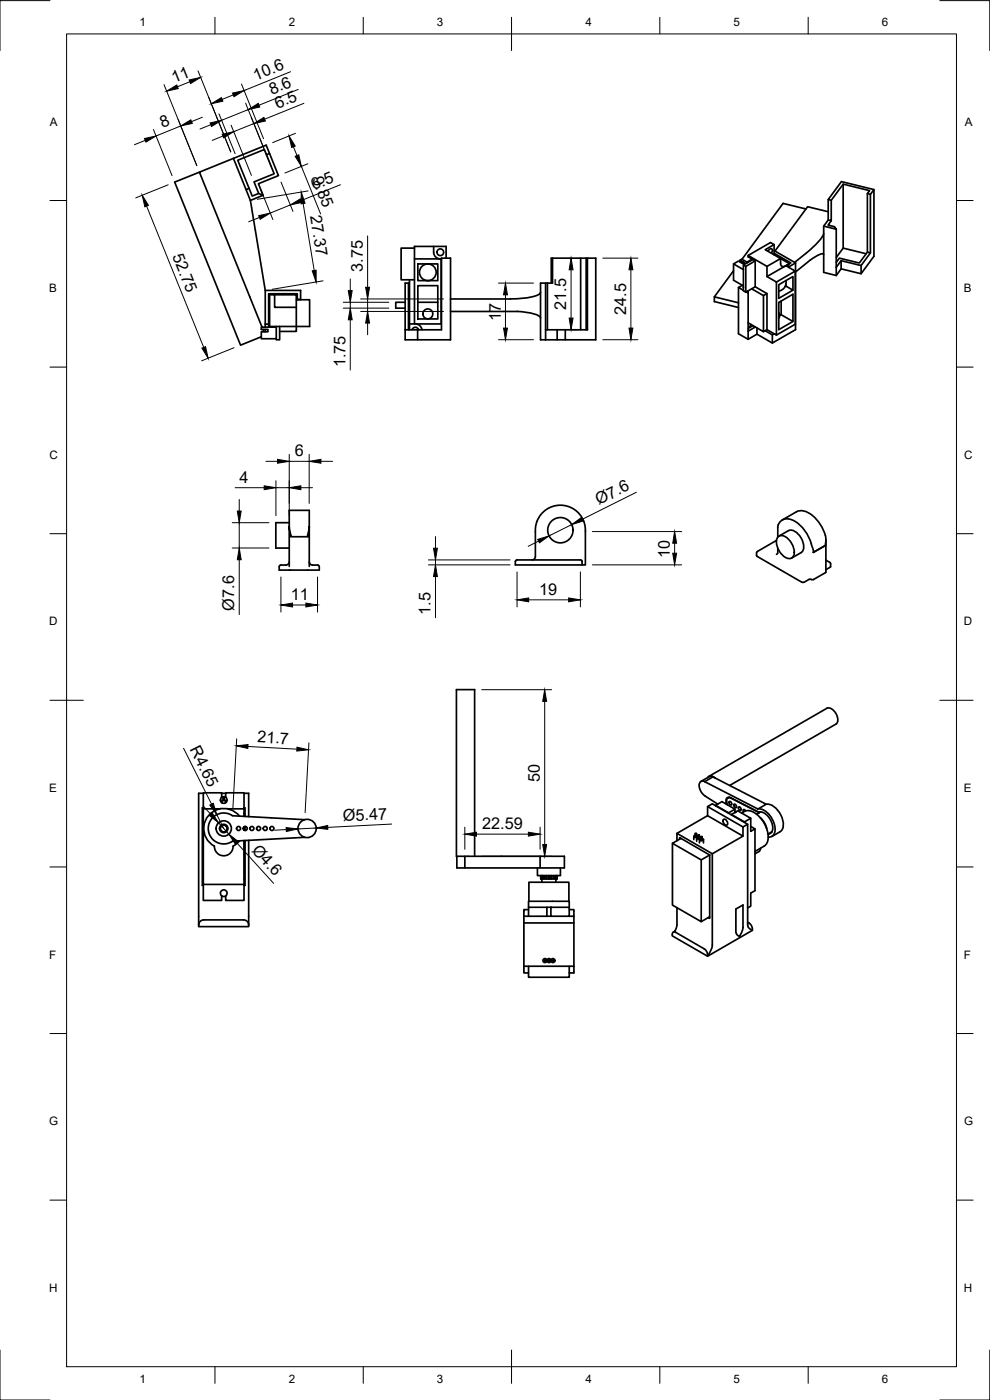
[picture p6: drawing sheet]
<svg xmlns="http://www.w3.org/2000/svg" width="297mm" height="420mm" viewBox="0 0 297 420" stroke-linecap="round" stroke-linejoin="round" font-family="sans-serif">
<!-- layer: Visible -->
<g fill="none" stroke="#000" stroke-width=".51">
<path d="M59.8 51.7l-7.4 3 19.8 48.9 6.2-2.5M70 47.5l-10.2 4.2 18.8 46.5M70 47.5l5.1 12.7M70 47.5l9.9-3.9 1 2.5-1 .3-.6-1.5-8 3.2 3.4 8.4-.9 .4M74.7 56.5l1 2.3 1.9-.7 1.3 .5-3.8 1.6M79.9 46.4l2.4 5.8-6.1 2.4 1.4 3.5M80.9 46.1l2.6 6.6-6 2.4 1.4 3.5M248.5 59.9l.9 .2v6.1l-.9-.2M252.5 54.5l9.7 2.4v20l-3.8 5.2-6-1.4-1.5 2-3.8-1v-13.8l1.4-1.9v-6.1zM253 55.3v19.2M260.2 58.1v17.6l1 .2v-17.6M262.2 56.9l-1 1.4-1-.2 .7-.9-7.9-1.9-3.6 4.8"/>
<path d="M75.1 60.2l4.5 27M124.4 77.7h8.1M124.4 74.5h-4v9.5h2.5M125.4 79.2h6v5h-6zM130.1 74a3.1 3.1 0 0 0 1 3.4l1 .3M132.4 77.7v19.5h-9.5M133.9 77.5v-3.5h-9.5v23.2M165.8 77.5h13v24.5h-15.1M174.2 77.5v21.5M175.9 77.5v21.5M176.3 77.5v21.5h-12.6M220.1 79.2v4.9l3 1.7"/>
<path d="M222.1 78.1l.5-.3 1.7 1M222.2 78.4l-.2 .2M222.4 78.5v.3M223.1 79.5v7.8l.7 .4 2.8-1.6M223.3 79l-1.2-.7v-.2l1.4 .8-.5 .3-1.4-.9-1.5 .9 3 1.7M224.5 76.7l5.6 3.2v3.1l2.9 1.6v16l-2.9-1.7v-10.8l-3.5-2v-7.8l-2.1-1.2v-.4l6.7-3.9 1.1 .6-2.7 1.5 4.6 2.7-4.1 2.3M225.7 77.8l-1.6 .9M225.9 77.9l-2.8 1.6 .7 .4v7.8M226.6 78.3l-2.8 1.6M230.4 75.4l.2-.3a.63 .63 0 0 1 .9-.4 .63 .63 0 0 1 .1 1l-.2 .3M232.3 76l5 2.9-1.2 .7 .7 .4 1.9-1.1M232.3 73.4v3.1"/>
<path d="M232.3 75.2l6.4 3.7M236.1 79.6v.3M238.7 78.9v20l-7 4.1-4.6-2.7-2.6 1.5M241.8 76.1l-3.4 2.7M241.8 62.7l-6.9-1.7-12.3 16.8M247.1 76.4l-.1-.2h-.5l-1.8 .8-6 4.6M247.1 70.1a15.2 15.2 0 0 1-5.3 5.9M248.5 63.5l-6.2-1.5-9.8 13.4M249.4 66.2l-.9 1.4 1.9 .4 .5 .8-3.8-.9M250.9 68.8v13.9M252.4 78.2v2.5M258.4 79.7v2.4"/>
<path d="M259.9 76.2l-6.9-1.7-2.1 2.8M260.2 75.7l-2.4 3.2-6-1.4-.9 1.2M261.2 75.9l-2.8 3.8-6-1.5-1.5 2M78.9 98.9l.3 .7M79.6 97.3v-10.1h10.6v2.7h-1v-1.7h-8.6v9.1M79.6 97.3h1M79.6 97.3v.9M79.6 98.9v.7M80.6 97.3v.9M80.9 98.2v-9.7h1.5v3.7h6.5v7.3h-5M82.4 88.5h6.5v1.5h4v8h-12M82.9 98v4h1v-4"/>
<path d="M82.9 98.2h-4.5v.7h2v.7h-2v2.1h4.5M88.9 90.2v2M89.2 89.9v.1M90.2 89.9v.1M121.6 90.7h-2.9v1.8h2.9M122.6 85v14M122.9 84v15M122.9 85h-1.3v17h13.6v-24.5h-2.7v21.5h-10.9M122.9 84h1.5M124.6 97.2a2 2 0 0 1 2 1.8M125.3 99v3M125.4 85.7h6v10h-6z"/>
<path d="M125.4 90.7h6M125.6 99a1.01 1.01 0 0 0-1-.8 1.01 1.01 0 0 0-1 .8M135.2 93.5h20a12 12 0 0 1 6.9 1.6l.1 .4M162.2 87.7a4.3 4.3 0 0 1-3.7 1.6l-5.4 .4h-17.9M163.7 85v17M164.3 85v14M165.4 85v-7.5h.4v7.5h-3.6v17h1.5M167.2 99v3M169.6 99v3M214.3 89.1l7.3 1.8M220.1 81.3l-5.8 7.8v1.4l7.3 1.8M221.6 86.3v13.9l2.9 1.6"/>
<path d="M222.7 85.6l-1.1 .7 1.5 .8M223.1 86.2v.1M224.5 87.3v.6l-.6-.3M224.5 87.9v13.9M225.3 97.4l-.3 .9M225.5 86.7l3.6 2 1-.6M225.9 97.7l-1.4 .9M226.6 98.1l-2.1 1.3M227.1 98.4v1.9M229.1 88.7v10.8l-4.6-2.6M229.6 99.3l2.1 1.2 .6-.3M230.1 83l5.5-3.2a.86 .86 0 0 1-1 .1 .86 .86 0 0 1-.4-.9v-1.4l2.7 1.5-1.1 .6 2.8 1.7-5.6 3.2"/>
<path d="M230.1 98.9l-1 .6M233.7 93.8l.2 .8-.2 .9M234.4 90.4v4l-.5 .3M234.4 94.4l3.5 2.1v-8.2l-4.2 2.5v8.1l4.2-2.4M235.8 85.9l2.1 1.2-4.2 2.4v-4.1l4.2-2.4v4.1M235.8 84.3v-.1a2.57 2.57 0 0 1-2.1 3.1M235.8 85.9l-.3 .1M235.8 85.3v.6M236.8 80v.3M238.6 81.4v15.9l-5.6 3.3M231.7 100.5v2.5M86.8 158v-4.8h6v4.8"/>
<path d="M86.8 156.9h-4v7.6h4M161.1 156.4l-.5 2.3v8.3a1.01 1.01 0 0 1-1 1M175.1 156.4l.5 2.5v10.6h-21v-1M175.1 156.4a7.5 7.5 0 0 0-7-4.8 7.5 7.5 0 0 0-7 4.8M234.7 156.1l4.3-2.5a5.3 5.3 0 0 1 5.9 2.2 8.8 8.8 0 0 1 2.9 6.1l-.1 1.8M84.3 169.6h1.5M84.3 169.6l-.5 .2v1.3h12l-.1-1.3-.4-.2M86.8 168.6a1.01 1.01 0 0 1-1 1M86.8 170v-12l.5 2.7-.1 .4h5.2l-.1-.4 .5-2.7v12M92.8 168.6a1.01 1.01 0 0 0 1 1M93.8 169.6h1.5M154.6 168.5l.5-.5h19l.5 .5"/>
<path d="M174.6 168.4v.1M174.6 168.5v1M233 162.2l-5.7 3.3-.3 .4 .1 .9 13.5 7.9M233.4 161.2v-3.1a2.84 2.84 0 0 1 4.3-2.1 12.3 12.3 0 0 1 5.9 8l.5 1.3-.1 .5M233.4 164.5v1.5l-.4 .4M233.5 161a2.41 2.41 0 0 1 3.2 .9 5 5 0 0 1 1.4 5 1.84 1.84 0 0 1-3 0 5.3 5.3 0 0 1-1.9-5.5zM233.7 160.9l2.9-1.6a2.9 2.9 0 0 1 3.3 1.4 4.6 4.6 0 0 1 .9 4.8l-.4 .3M240.4 165.8l-2.9 1.7M244.1 165.7l-.1 .1M247.7 163.7l-3.7 2.1M247.7 163.6v.1M247.8 168.1l1.3 .8v1.3"/>
<path d="M247.8 162v9.7M247.8 171.7l-3.7 2.2-1.2-.1-1.6 .9h-.7M249.1 170.2l-1.3 .8M61 238.1h-1.4v40h15v-25.9M66.5 239.3v-1.4h-5.5v4.8M66.5 238.1h1.2M66.5 239.3a1.01 1.01 0 0 0-.1 1.5 1.01 1.01 0 0 0 1.5 0 1.01 1.01 0 0 0-.2-1.5M67.7 239.3v-1.4h5.5v4.8M67.7 239.3l-.6-.2-.6 .2M73.2 238.1h1.4v7M211.4 234.6l16 8.2M211.5 234.6a1.22 1.22 0 0 0-1.5 .2 1.22 1.22 0 0 0-.2 1.5l.4 1.1 .8 1 4.3 2.9"/>
<path d="M212.4 233.3a1.38 1.38 0 0 1 2.2 .2M212.7 233l35.4-20.4a3.1 3.1 0 0 1 3.2 2.9 1.68 1.68 0 0 1-.5 1.8l-31.9 18.4M213.9 233.2l16 8.2-2.5 1.4M213.9 233.2l-2.5 1.4M213.9 233.1l-.9-.1-2.7 1.5M218.8 239.3l-.4 .2M61 242.7v22.7h12.2M61 244.1v20M61 242.7h5M61 242.4h-.3v23.3h.3M66.1 240.2h.4v.7v-.7h1.2v.7v-.7h.4M66.9 240.2v-1h.4v1"/>
<path d="M67.9 248l.1 .1M67.9 248l.2 1-.8 .7-.5-.1-.5-.3-.2-.5 .1-.7M68 248l-.9-.4-.8 .4M68.2 242.7h5M71.8 244.9a6 6 0 0 0-9.3-.1 6 6 0 0 0 1.8 9.1 2.8 2.8 0 0 0 2.8 2.9 2.8 2.8 0 0 0 2.8-2.9l1.9-1.6M73.1 248.3v.7M73.2 244l.1 1M73.2 242.7v2.3M73.2 248.2v.9M73.2 252.3v13.1M73.2 242.4h.3v2.6M73.3 252.3l-.1 11.7"/>
<path d="M73.3 248.1v1.1M73.5 248v1.2M73.5 252.3v13.4h-.3M91.4 246l-21.6-1.2a4.6 4.6 0 0 0-7.3 3.8 4.6 4.6 0 0 0 7.2 3.9l21.7-1.2M137.1 257v3.5h32.2v-3.5h-7.2v3.5M139.5 257v3.5M142.4 257v-50h-5.5v50h25.2M201.8 253.1v18.5l8.6 5v-18.5M203.1 252.3v-2.2l10.6 6.1v27.6l-1 2.6M203.1 250.1l9.2-5.3 10.6 6.1M203.9 251.9v-.5l9 5.2M204.3 251.6l-2.5 1.5 8.6 5 2.5-1.5"/>
<path d="M208.2 251v1M208.6 250.7l-.4 .2a.59 .59 0 0 0 .6 .4 .59 .59 0 0 0 .6-.4l-.4-.2M208.6 250.2v.8l.2 .1 .2-.1v-.8M208.6 250.1l.4 .1-.2 .1zM209 251.5v1M209.4 251v.2M209.4 251.2l-.4 .2a.59 .59 0 0 0 .6 .4 .59 .59 0 0 0 .6-.4l-.4-.2M209.4 250.7v.8l.2 .1 .2-.1v-.8M209.5 250.6l.3 .1-.2 .1zM209.9 252v1M210.3 251.6l-.4 .3a.59 .59 0 0 0 .6 .4 .59 .59 0 0 0 .5-.4l-.3-.3M210.3 251.2v.8l.2 .1 .2-.1v-.8"/>
<path d="M210.3 251.1l.4 .1-.2 .1zM211.1 252v1M212.3 242.1v2.7M212.9 256.6v19l-.4-.2M214.7 241.8l3.9 2.3M214.7 241.7l1.9-1.1 3.9 2.2v1M217.1 245.9a1.16 1.16 0 0 1 1 1.7 1.16 1.16 0 0 1-1-1.7zM218 241.4a1.21 1.21 0 0 1-.1-1.5 1.21 1.21 0 0 1 1.4-.5l8.4 4.3a4.2 4.2 0 0 1 4 3.6 2 2 0 0 1-1.3 3l1.2-.7M218.3 241.5a1.24 1.24 0 0 1-.3-1.2 1.24 1.24 0 0 1 1-.9l8.8 4.5 .4-.2M218.8 240.6l.6 .2 .1 .7-.6-.1zM219.5 244.4l3.9 2.3 1.9-1.1-3.9-2.3-1.9 1.3M220.2 241.4l.6 .2 .1 .7-.5-.1z"/>
<path d="M220.5 243.6l.2 .1M220.5 242.8l-1.9 1.1M221.6 242.2l.6 .2 .1 .7-.6-.1zM222.5 244a3.4 3.4 0 0 1 4.8 .6 8.1 8.1 0 0 1 2.8 8.4l-.8 .9M222.9 248.2l-10.6-6.1 1.4-.9 10.6 6.2v30.2l.3 .7 .8 .7M223.4 246.7v.1M223.7 243.3l-.6-.3v.6M224.3 247.4l-1.4 .8v2.7l-9.2 5.3M225.3 245.6v3.9l1.2-.7-1.2-.8M226.5 248.8v18.5l-1.2 .7v3.9l-1 .6M227.4 242.8a5.4 5.4 0 0 1 4.9 4.4 2.78 2.78 0 0 1-1.3 4h-.5M227.8 243.9l-.8 .4"/>
<path d="M228.1 245.4l1.1 1.3 .9 2.1M228.2 254.5l-.3 .9-1.4 .8M229.2 254l-2.7 1.5M229.9 241.4a5.2 5.2 0 0 1 4.7 4l.4 1.5a2.71 2.71 0 0 1-.9 2.7M231.6 249.7h-.1M234.1 249.6l-2.5 1.4M59.6 277.6a1.49 1.49 0 0 1 1.5-1.5h12a1.49 1.49 0 0 1 1.5 1.5M61 265.4v4.8h5.5v-1.3M73.2 265.4v4.8h-5.5v-1.3M157.2 275v15M157.2 275h8.1M157.2 277h15"/>
<path d="M158.6 275v-2.7h5.5v2.7M158.6 272.3v-1.8h12.2v1.8M158.6 273h-1.4v2M158.7 270.5v-5.7h12v5.7M161.2 260.5v2.3h6.9v-2.3M162.2 262.8v1h2.6M162.3 262.8v1M162.4 262.8v1M162.6 263.8v1M162.6 262.8v1M162.8 262.8v1M163.2 262.8v1"/>
<path d="M163.3 262.8v1M163.8 262.8v1M164 262.8v1M164.1 272.3h1.2v2.7h5.5v-2.7h-5.5M164.6 262.8v1M164.7 262.8v1M164.8 262.8v1M165.3 262.8v1M165.6 262.8v1M166 262.8v1M166.2 262.8v1M166.6 262.8v1"/>
<path d="M166.7 262.8v1M166.8 263.8v1M167 262.8v1M167.1 262.8v1h-2.3M170.8 273h1.4v2h-1.4M172.2 275v15M203.1 272.4v5.4l-.6 1.6-.5 .4M212.9 275.1l-2.5 1.5M220.8 272.8l2.1-1.2v7l-.7 1.9a.54 .54 0 0 1-.5 .4 .54 .54 0 0 1-.6-.4l-.3-.8zM224.3 276.8l.4 .2M224.7 277l.8 1 .2 1.2-13.4 7.8v-.4M158.6 290v3.3h12.2v-3.3"/>
<path d="M172.2 290v2h-1.4M172.2 290h-15v2h1.4M212.3 286.6l-.4-1.3-.7-.6-8.4-4.9-.7-.1a.97 .97 0 0 0-.4 1.2l10.6 6.1"/>
<circle cx="132.1" cy="75.7" r="1.01"/>
<circle cx="128.4" cy="94.2" r="1.49"/>
<circle cx="128.4" cy="81.7" r="2.51"/>
<circle cx="168.1" cy="159.1" r="3.8"/>
<circle cx="67.1" cy="248.6" r="1.05"/>
<circle cx="67.1" cy="248.6" r="1.26"/>
<circle cx="67.1" cy="248.6" r="2.3"/>
<circle cx="71.6" cy="248.6" r=".6"/>
<circle cx="73.6" cy="248.6" r=".6"/>
<circle cx="75.6" cy="248.6" r=".6"/>
<circle cx="77.6" cy="248.6" r=".6"/>
<circle cx="79.6" cy="248.6" r=".6"/>
<circle cx="81.6" cy="248.6" r=".6"/>
<circle cx="92.1" cy="248.6" r="2.74"/>
<circle cx="67.1" cy="268.1" r="1.01"/>
<circle cx="163.5" cy="288.3" r=".6"/>
<circle cx="163.5" cy="288.3" r=".2"/>
<circle cx="164.7" cy="288.3" r=".6"/>
<circle cx="164.7" cy="288.3" r=".2"/>
<circle cx="165.9" cy="288.3" r=".6"/>
<circle cx="165.9" cy="288.3" r=".2"/>
</g>
<circle cx="220.5" cy="243.8" r=".25" fill="#000"/>
<!-- layer: BORDER -->
<g fill="none" stroke="#000" stroke-width=".3">
<path d="M15 .2h-15v15M20 10.2h267v400h-267zM64.5 5.2v5M109 5.2v5M153.5 5.2v10M198 5.2v5M242.5 5.2v5M282 .2h15v15M15 60.2h5M287 60.2h5M15 110.2h5M287 110.2h5"/>
<path d="M15 160.2h5M287 160.2h5M15 210.2h10M282 210.2h10M15 260.2h5M287 260.2h5M15 310.2h5M287 310.2h5M15 360.2h5M287 360.2h5M0 405.2v15h15M64.5 410.2v5"/>
<path d="M109 410.2v5M153.5 405.2v10M198 410.2v5M242.5 410.2v5M297 405.2v15h-15"/>
</g>
<!-- layer: FD_Dimensions -->
<g fill="none" stroke="#000" stroke-width=".3">
<path d="M46 38.9l5.6 13.8M49.2 25.4l9.9 24.3-5.7-13.8M54.2 37.8l-7.4 3M57 24.5l-3.7 1.5M59.4 21.3l9.8 24.3M60.7 35.2l-3.2 1.3M63.2 37.4l-3.2 1.3M65.7 34.2l4.8 11.9M69.3 37.6l6.1 15M70 28.5l-3.3 1.3M72.5 25.2l6.6 16.4M73.7 30.9l7.8 19.3"/>
<path d="M74.5 32.9l-8 3.2M76.2 37.1l-6.1 2.4M87.2 21.5l-14 5.7M89.5 26.8l-11.8 4.8M91.2 31l-11.8 4.8M43.6 42.1l-3.3 1.3M50.5 55.5l-9.8 3.9M66.9 40.8l-3.3 1.3M78.3 57.1l3.6 8.8M84.3 54.7l3.6 8.8M88 44l1.1 2.7M88.7 40l-6.9 2.8"/>
<path d="M90.4 49.9l5.8 14.3M92.4 49.1l-6.9 2.8M92.5 57.3l-15.3 2.5M102.2 55.4l-11.8 4.8M44 61.8l17.1 42.5M77.8 65.3l-3.2 1.3M87.1 61.5l-6 2.4M91 61.1l3.3 20.1M110.3 70.8v15.4M180.8 77.5h10.6M96.9 84.3l-15.2 2.5M103 90.7h13.6"/>
<path d="M103 92.5h13.6M105.1 83.7v3.5M105.1 90.7v1.8M105.1 96v15.1M108.2 93.5h24.9M108.2 89.7h24.9M110.3 89.7v3.8M110.3 97v3.5M149.6 85h10.5M151.7 88.5v10M171.3 81v14.5M171.7 99h1.7"/>
<path d="M189.3 81v17.5M70.2 104.4l-9.7 3.9M149.6 102h10.5M180.8 102h10.6M79.8 138.5h3.5M86.8 136.4v18.4M86.8 138.5h6M92.8 136.4v14.7M96.3 138.5h3.5M69.7 156.9h11M70.5 146.4h8.8M71.8 149.9v3.5"/>
<path d="M71.8 156.9v7.6M82.8 144.3v10.5M82.8 146.4h4M90.3 146.4h3.5M171.5 157.4l-6.8 3.4M177.7 159.5h26.8M190.9 147.7l-16.2 8.2M69.7 164.5h11M71.8 168v16.4M84.3 173.2v10.5M95.3 173.2v10.5M128.5 169.5h24.5"/>
<path d="M128.5 168h24.5M130.7 161v3.5M130.7 168v1.5M130.7 173v12.4M155.1 171.6v10.5M161.6 162.4l-3.1 1.6M174.1 171.6v10.5M177.7 169.5h26.8M202.4 163v3M87.8 181.6h4M158.6 180h12M144.5 207h21"/>
<path d="M163.4 210.5v43M55.1 224.6l8.4 16.7M71 221.7l-1.1 21M74.4 224l14.7 .8M92.7 222.9l-1.2 21M60.9 241.8l2.3 2.5M65 244.5l2.1 4.1M65.6 246.9l3.1 3.4M71 252.9l11.1 12.2M85.9 249l-3.5 .2M94.8 248.5l-5.4 .3M117.5 247.3l-19.2 1"/>
<path d="M139.5 248.2v6.7M143 250.3h15.5M144.5 257h21M162.1 248.2v6.7"/>
</g>
<g fill="#000" stroke="#000" stroke-width=".3">
<path d="M50 27.3l3-1.8 .5 1.1zM56.7 24l3.5-.8-3 1.9zM54.2 37.8l3.1-1.8 .4 1zM63 36.9l3.5-.8-3 1.9zM63.4 31.1l3-1.8 .5 1.1zM69.8 27.9l3.4-.7-3 1.8zM74.5 32.9l3-1.9 .4 1.1zM76.2 37.1l3-1.9 .4 1.1zM43.3 41.6l3.5-.8-3 1.9zM66.7 40.3l3.4-.8-3 1.9zM86.7 40.8l1.9 3-1.1 .5zM88.6 46.9l1-.4 .8 3.4z"/>
<path d="M87.1 61.5l3-1.8 .5 1zM42.7 58.6l1.8 3-1 .5zM77.6 64.7l3.5-.8-3 1.9zM90.4 57.6l1.1 3.4-1.1 .2zM93.7 81.3l1.1-.2v3.5zM104.5 87.2h1.2l-.6 3.5zM105.1 92.5l.6 3.5h-1.2zM110.3 93.5l.6 3.5h-1.2zM109.7 86.2h1.2l-.6 3.5zM151.7 85l.6 3.5h-1.2zM151.1 98.5h1.2l-.6 3.5zM170.8 95.5h1.1l-.6 3.5z"/>
<path d="M171.3 77.5l.6 3.5h-1.1zM188.7 98.5h1.2l-.6 3.5zM189.3 77.5l.6 3.5h-1.2zM60.6 104.5l1.1-.5 .7 3.5zM83.3 137.9l3.5 .6-3.5 .5zM92.8 138.5l3.5-.6v1.1zM71.2 153.4h1.2l-.6 3.5zM79.3 145.8l3.5 .6-3.5 .6zM86.8 146.4l3.5-.6v1.2zM171.5 157.4l2.9-2.1 .5 1.1zM71.8 164.5l.6 3.5h-1.2zM130.1 164.5h1.1l-.5 3.5z"/>
<path d="M130.7 169.5l.5 3.5h-1.1zM155.1 180l3.5-.5v1.1zM161.3 161.9l3.4-1.1-2.8 2.1zM170.6 179.5l3.5 .5-3.5 .6zM201.8 166h1.2l-.6 3.5zM202.4 159.5l.6 3.5h-1.2zM84.3 181.6l3.5-.6v1.2zM91.8 181l3.5 .6-3.5 .6zM163.4 207l.6 3.5h-1.2zM70.9 223.8l3.5-.3v1.1zM89.1 224.2l3.5 .8-3.6 .4zM62.8 244.7l.8-.8 2 3z"/>
<path d="M62.9 241.6l1.1-.5 1 3.4zM68.7 250.3l2.8 2.2-.9 .8zM85.9 248.4l3.5 .4-3.5 .8zM94.8 248.5l3.5-.8 .1 1.2zM139.5 250.3l3.5-.5v1.1zM158.5 249.8l3.6 .5-3.6 .6zM162.8 253.5h1.2l-.6 3.5z"/>
</g>
<g font-size="4.9">
<text x="52.2" y="24.9" transform="rotate(-22 52.2 24.9)">11</text>
<text x="76.7" y="24.2" transform="rotate(-22 76.7 24.2)">10.6</text>
<text x="81.5" y="28.5" transform="rotate(-22 81.5 28.5)">8.6</text>
<text x="83.2" y="32.7" transform="rotate(-22 83.2 32.7)">6.5</text>
<text x="48.7" y="38.5" transform="rotate(-22 48.7 38.5)">8</text>
<text x="93.5" y="53.7" transform="rotate(68 93.5 53.7)">9.85</text>
<text x="94.2" y="57.1" transform="rotate(-22 94.2 57.1)">6.5</text>
<text x="93" y="64.9" transform="rotate(81 93 64.9)">27.37</text>
<text x="51.6" y="76.8" transform="rotate(68 51.6 76.8)">52.75</text>
<text x="108.8" y="81.5" transform="rotate(-90 108.8 81.5)">3.75</text>
<text x="169.9" y="92.9" transform="rotate(-90 169.9 92.9)">21.5</text>
<text x="187.8" y="94.4" transform="rotate(-90 187.8 94.4)">24.5</text>
<text x="150.3" y="96.4" transform="rotate(-90 150.3 96.4)">17</text>
<text x="103.6" y="110.2" transform="rotate(-90 103.6 110.2)">1.75</text>
<text x="88.4" y="137">6</text>
<text x="71.9" y="145">4</text>
<text x="179.7" y="151.6" transform="rotate(-27 179.7 151.6)">Ø7.6</text>
<text x="201" y="167.4" transform="rotate(-90 201 167.4)">10</text>
<text x="161.8" y="178.6">19</text>
<text x="70.2" y="183.3" transform="rotate(-90 70.2 183.3)">Ø7.6</text>
<text x="87.2" y="180.2">11</text>
<text x="129.2" y="184.5" transform="rotate(-90 129.2 184.5)">1.5</text>
<text x="56.9" y="224.8" transform="rotate(63 56.9 224.8)">R4.65</text>
<text x="77.1" y="222.8" transform="rotate(3 77.1 222.8)">21.7</text>
<text x="162" y="234.7" transform="rotate(-90 162 234.7)">50</text>
<text x="103" y="246.5" transform="rotate(-3 103 246.5)">Ø5.47</text>
<text x="144.7" y="248.9">22.59</text>
<text x="75.3" y="255.4" transform="rotate(48 75.3 255.4)">Ø4.6</text>
</g>
<g font-size="3.5">
<text x="41.9" y="7.7">1</text>
<text x="86.6" y="7.7">2</text>
<text x="131.1" y="7.7">3</text>
<text x="175.7" y="7.7">4</text>
<text x="220.1" y="7.7">5</text>
<text x="264.6" y="7.7">6</text>
<text x="15" y="37.7">A</text>
<text x="289.5" y="37.7">A</text>
<text x="14.7" y="87.7">B</text>
<text x="289.2" y="87.7">B</text>
<text x="14.8" y="137.7">C</text>
<text x="289.3" y="137.7">C</text>
<text x="14.7" y="187.7">D</text>
<text x="289.2" y="187.7">D</text>
<text x="14.7" y="237.7">E</text>
<text x="289.2" y="237.7">E</text>
<text x="14.7" y="287.7">F</text>
<text x="289.2" y="287.7">F</text>
<text x="14.8" y="337.7">G</text>
<text x="289.3" y="337.7">G</text>
<text x="14.7" y="387.7">H</text>
<text x="289.2" y="387.7">H</text>
<text x="41.9" y="415.2">1</text>
<text x="86.6" y="415.2">2</text>
<text x="131.1" y="415.2">3</text>
<text x="175.7" y="415.2">4</text>
<text x="220.1" y="415.2">5</text>
<text x="264.6" y="415.2">6</text>
</g>
</svg>
